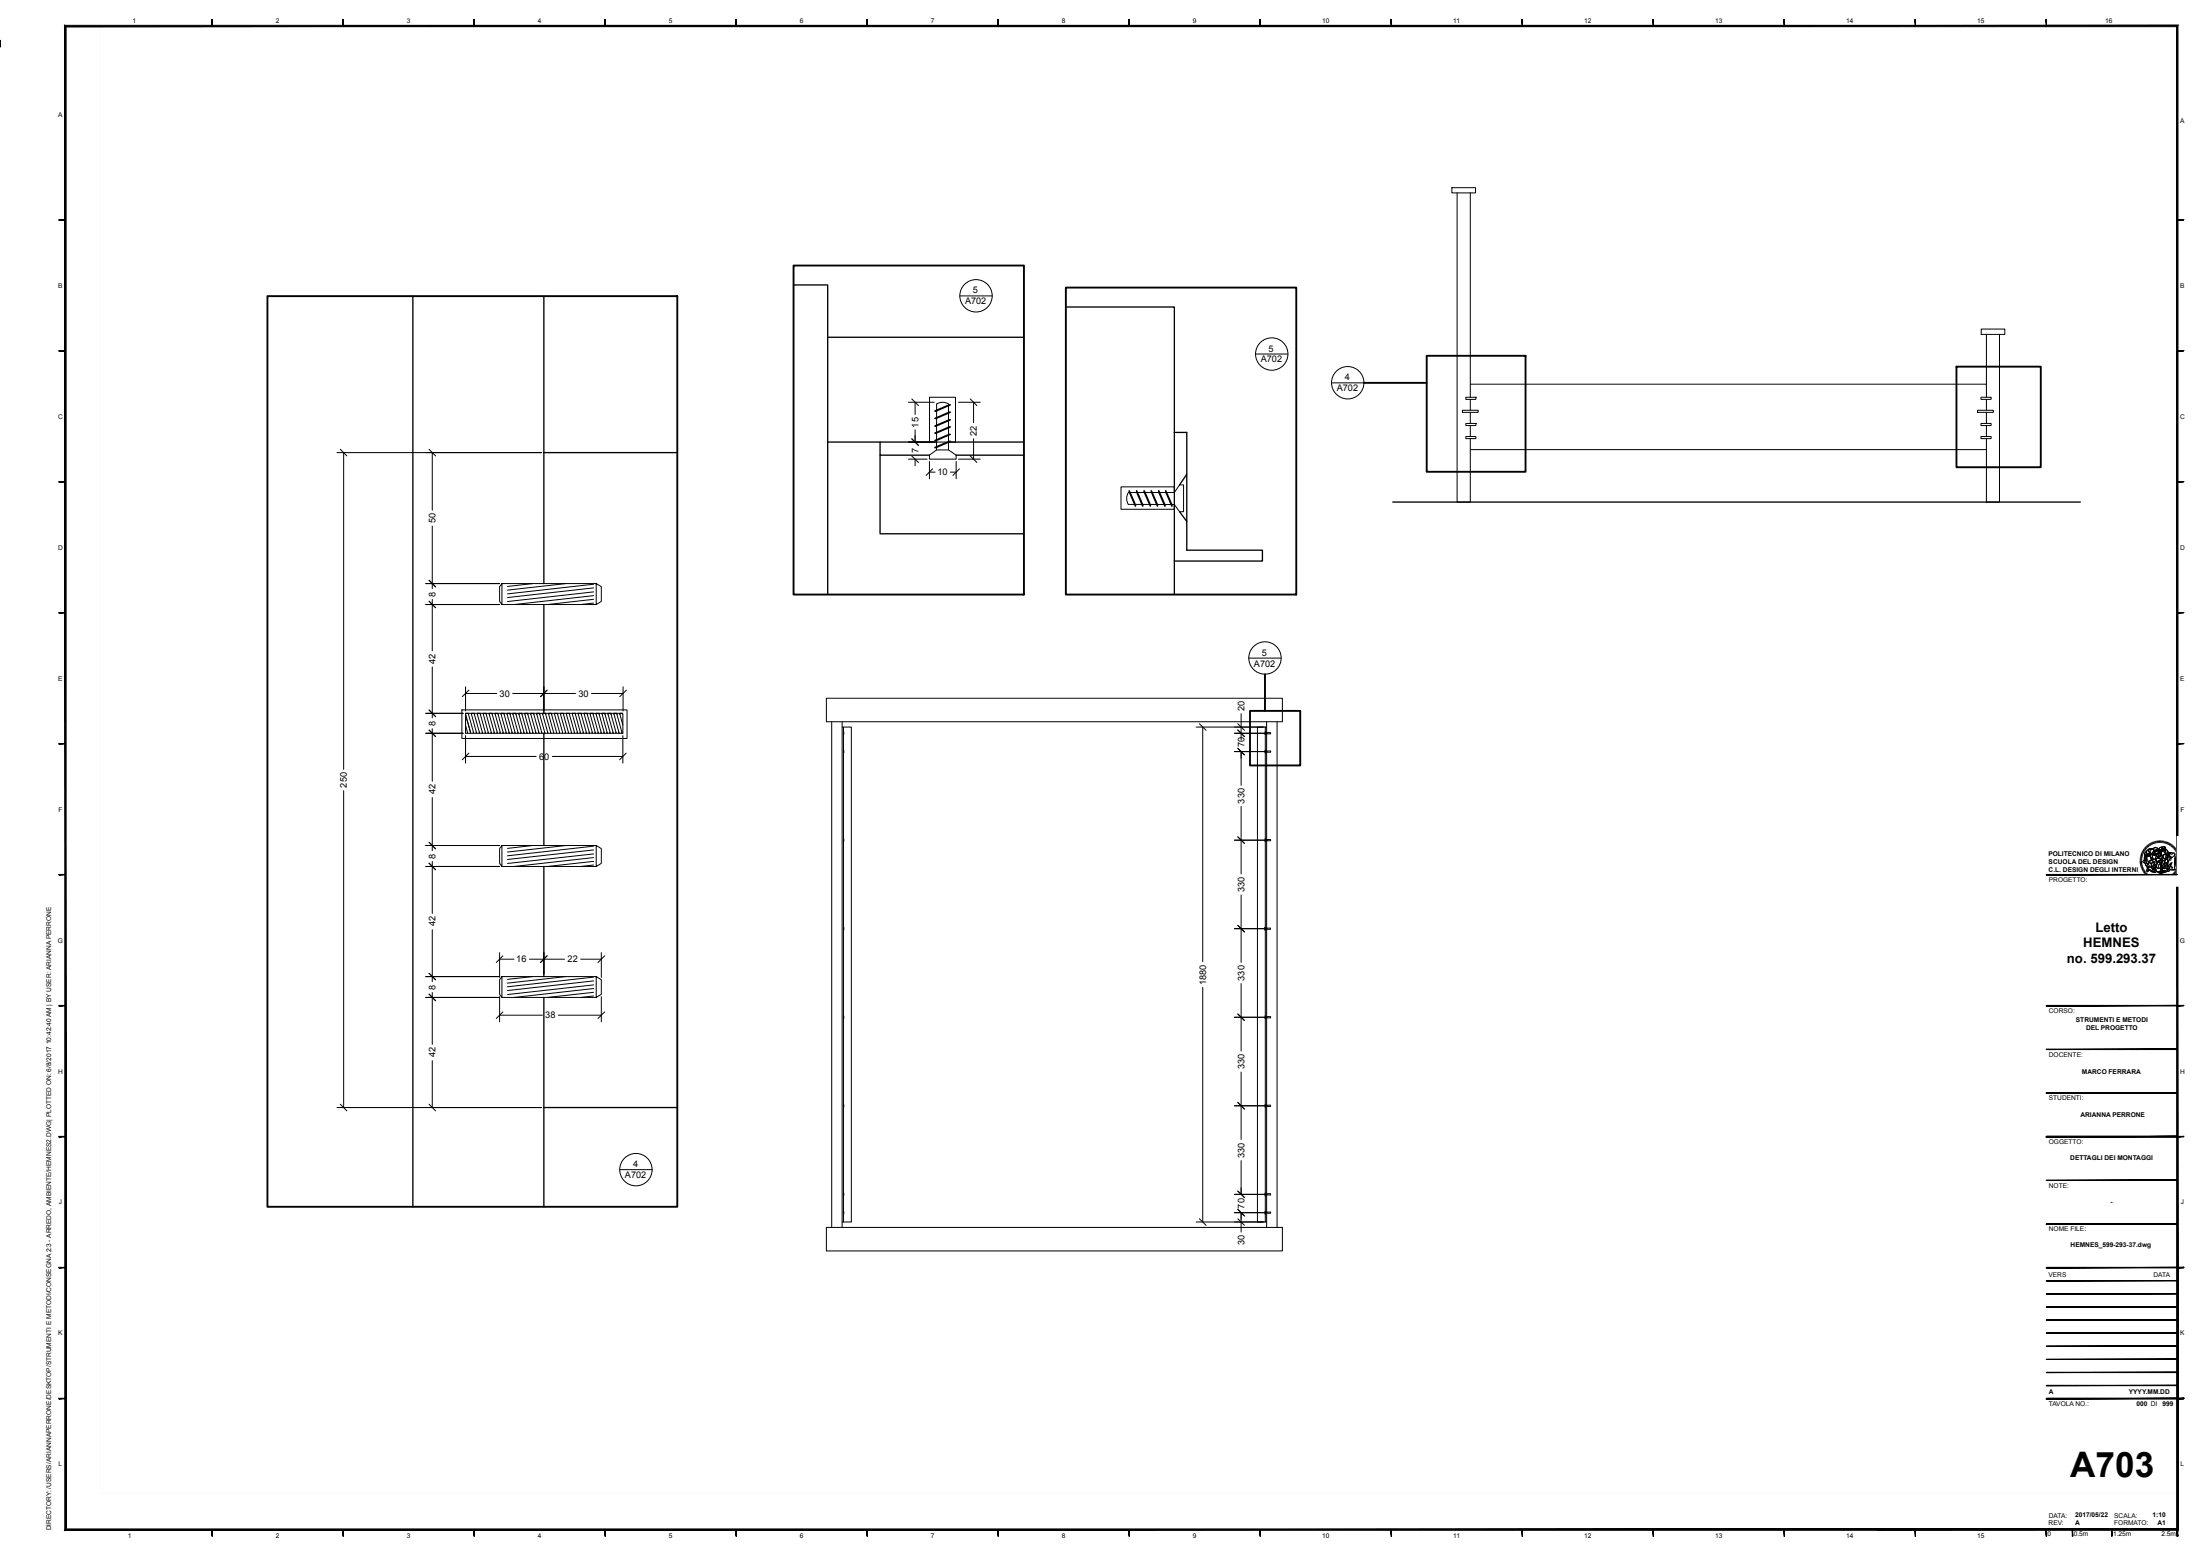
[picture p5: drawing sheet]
<svg xmlns="http://www.w3.org/2000/svg" width="840mm" height="594mm" viewBox="0 0 840 594" stroke-linecap="round" stroke-linejoin="round" font-family="sans-serif">
<g fill="none" stroke="#000" stroke-width=".38">
<path d="M554.1 71.6h9v2h-9zM556.1 73.6v118.1h5v-24.3M561.1 73.6v78.1M366.3 113h12.4M479.2 135.1h12.3M756.1 125.6h9v2.1h-9zM758.1 127.7v24M763.1 127.7v64h-5v-24.3M346.7 153.6h9.9M348 152.3l2.5 2.5M349.2 153.6v4.6M354.8 151.7h9.9v17.1h-9.9z"/>
<path d="M356.7 156.8l6-2.3-5.5 2.5h-.5zM356.7 159.7l6-2.4v.2l-5.5 2.3zM357.5 154.2l1.9-.6 1.3 .1 1.3 .5v17.6M357.5 154.2l-.1 17.6M365.8 153.6h8.3M370.3 152.3l2.5 2.5M371.6 153.6v7.8M508.2 146.2h12.3M558.1 156.6h6v.8h-6zM559.4 151.7h3.7l.2 .6-3.8 .2zM561.1 152.5v4.1M561.1 157.4v4.2"/>
<path d="M561.1 146.7h197M563.1 151.7h.1M754.7 156.6h6v.8h-6zM756 151.7h3.7l.2 .6-3.8 .2zM758.1 152.5v4.1M758.1 157.4v4.2M759.7 151.7h.1M128.6 172.8h78.1M129.9 171.5l2.5 2.6M131.1 172.8v120.9M163.7 171.5l2.5 2.6M165 172.8v22"/>
<path d="M346.7 175.3h7.1M346.7 168.8h9.9M348 174.1l2.5 2.5M348 167.5l2.5 2.5M349.2 164.1v4.7M349.2 175.3v2.5M354.7 173.8l2.7-2h4.6l2.9 2v1.5h-10.2zM354.7 176.2v6.6M355.9 179l-2.5 2.5M356.7 162.5l6-2.3-5.5 2.6h-.5zM356.7 165.3l6-2.4v.2l-5.5 2.4zM356.7 168.1l6-2.3-5.5 2.5h-.5z"/>
<path d="M356.7 170.8l6-2.4-5.5 2.6h-.5zM364.9 176.2v6.6M365.8 175.3h8.3M366.2 179l-2.5 2.5M370.3 174.1l2.5 2.5M371.6 167.5v7.8M559.5 166.6h3.6l.2 .7-3.8 .1zM559.5 161.6h3.6l.2 .7-3.8 .2zM561.1 162.5v4.1M561.1 171.6h197M563.1 161.6h.1M756.1 166.6h3.6l.2 .7-3.8 .1z"/>
<path d="M756.1 161.6h3.6l.2 .7-3.8 .2zM758.1 162.5v4.1M759.7 166.6h.1M759.7 161.6h.1M354.7 180.2h2.2M362.8 180.2h2.1M427.8 185.9h20.4v8.5h-20.4zM430.9 187.3l2.6 6h-.3zM433.7 187.3h.2l2.3 6h-.2zM436.6 187.3h.2l2.3 6zM439.3 187.3l2.6 6h-.2zM442.1 187.3h.2l2.4 6h-.2z"/>
<path d="M444.8 187.3l2.6 6h-.2zM448.2 188l-17.6 .1-.5 1.2-.1 1.3 .6 2h17.6M450.2 185.1h1.5v10.2h-1.5l-2-2.7v-4.6zM165 200.9v23.8M162.5 230.8h28.2M162.5 222.8h28.2M163.7 221.5l2.5 2.5M163.7 229.5l2.5 2.5M165 228.8v19.6M191.6 222.8l-.9 1.2v5.6l.9 1.2v-8h35.9l2 1.2v5.6l-2 1.2v-8M191.6 230.8h35.9M203.3 222.8l-9.6 1.1"/>
<path d="M216 222.8l-22.3 2.5M226.5 223l-32.8 3.7M226.5 224.4l-32.8 3.7M226.5 226l-32.8 3.6M226.5 227.4l-30.2 3.4M226.5 228.8l-17.5 2M226.5 230.2l-4.8 .6M227.5 222.9h.2M165 254.6v19.4M476.6 251.2h12.3M162.5 272.3h14.3M162.5 279.9h14.3"/>
<path d="M163.7 271l2.5 2.6M163.7 278.7l2.5 2.5M165 278.2v20.1M176.3 271h63v10.9h-63zM177.7 272.3v7.6h.7v-.4M177.7 276.9l.8 3h1v-.4M177.7 272.3h1h-1M177.7 272.8l2 7.1h.9v-.4M177.7 262.2v9.2M177.7 264.7h11.9M178.7 272.3l2.1 7.6h1v-.4M178.8 272.8v-.5h1l2.1 7.6h1v-.4"/>
<path d="M178.9 263.5l-2.5 2.5M180 272.3h.9h-.9M180 272.3v.5M180.9 272.3l2.1 7.6h1.1v-.4M181.1 272.8v-.5h1l2.1 7.6h1v-.4M182.2 272.3h1h-1M182.2 272.3v.5M183.2 272.3l2.1 7.6h1v-.4M183.3 272.8v-.5h1.1l2 7.6h1.1v-.4M184.5 272.3h1h-1M184.5 272.3v.5M185.5 272.3l2.1 7.6h1v-.4"/>
<path d="M185.6 272.8v-.5h1l2.1 7.6h1v-.4M186.7 272.3h1h-1M186.7 272.3v.5M187.7 272.3l2.2 7.6h.9v-.4M187.9 272.8v-.5h1l2.1 7.6h1v-.4M189 272.3h1h-1M189 272.3v.5M190 272.3l2.1 7.6h1v-.4M190.2 272.8v-.5h.9l2.2 7.6h1v-.4M191.3 272.3h1h-1M191.3 272.3v.5M192.3 272.3l2.1 7.6h1v-.4"/>
<path d="M192.4 272.8v-.5h1l2.1 7.6h1v-.4M193.5 272.3h1.1h-1.1M193.5 272.3v.5M194.6 272.3l2 7.6h1.1v-.4M194.7 272.8v-.5h1l2.1 7.6h1v-.4M195.7 264.7h23.9M195.8 272.3h1h-1M195.8 272.3v.5M196.8 272.3l2.1 7.6h1v-.4M196.9 272.8v-.5h1.1l2.1 7.6h.9v-.4M198.1 272.3h1h-1M198.1 272.3v.5"/>
<path d="M199.1 272.3l2.1 7.6h1v-.4M199.2 272.8v-.5h1l2.1 7.6h1v-.4M200.4 272.3h.9h-.9M200.4 272.3v.5M201.3 272.3l2.2 7.6h1v-.4M201.5 272.8v-.5h1l2.1 7.6h1v-.4M202.6 272.3h1h-1M202.6 272.3v.5M203.6 272.3l2.1 7.6h1v-.4M203.8 272.8v-.5h1l2 7.6h1.1v-.4M204.9 272.3h1h-1M204.9 272.3v.5"/>
<path d="M205.9 272.3l2.1 7.6h1v-.4M206 272.8v-.5h1l2.1 7.6h1v-.4M207.1 272.3h1.1h-1.1M207.1 272.3v.5M207.6 262.2v9.2M208.2 272.3l2.1 7.6h.9v-.4M208.3 272.8v-.5h1l2.1 7.6h1v-.4M208.8 263.5l-2.5 2.5M209.4 272.3h1h-1M209.4 272.3v.5M210.4 272.3l2.1 7.6h1v-.4M210.6 272.8v-.5h.9l2.2 7.6h1v-.4"/>
<path d="M211.7 272.3h1h-1M211.7 272.3v.5M212.7 272.3l2.1 7.6h1v-.4M212.8 272.8v-.5h1l2.1 7.6h1v-.4M214 272.3h.9h-.9M214 272.3v.5M214.9 272.3l2.1 7.6h1.1v-.4M215.1 272.8v-.5h1l2.1 7.6h1v-.4M216.2 272.3h1h-1M216.2 272.3v.5M217.2 272.3l2.1 7.6h1v-.4M217.3 272.8v-.5h1.1l2.1 7.6h.9v-.4"/>
<path d="M218.5 272.3h1h-1M218.5 272.3v.5M219.5 272.3l2.1 7.6h1v-.4M219.6 272.8v-.5h1l2.1 7.6h1v-.4M220.7 272.3h1h-1M220.7 272.3v.5M221.7 272.3l2.2 7.6h1v-.4M221.9 272.8v-.5h1l2.1 7.6h1v-.4M223 272.3h1h-1M223 272.3v.5M224 272.3l2.1 7.6h1v-.4M224.2 272.8v-.5h.9l2.1 7.6h1.1v-.4"/>
<path d="M225.3 272.3h1h-1M225.3 272.3v.5M225.7 264.7h12.1M226.3 272.3l2.1 7.6h1v-.4M226.4 272.8v-.5h1l2.1 7.6h1v-.4M227.5 272.3h1.1h-1.1M227.5 272.3v.5M228.6 272.3l2.1 7.6h.9v-.4M228.7 272.8v-.5h1l2.1 7.6h1v-.4M229.8 272.3h1h-1M229.8 272.3v.5M230.8 272.3l2.1 7.6h1v-.4"/>
<path d="M230.9 272.8v-.5h1l2.2 7.6h1v-.4M232.1 272.3h1h-1M232.1 272.3v.5M233.1 272.3l2.1 7.6h1v-.4M233.2 272.8v-.5h1l2.1 7.6h1v-.4M234.4 272.3h.9h-.9M234.4 272.3v.5M235.3 272.3l2.1 7.6h.3l-.1-7.6M235.5 272.8v-.5h1l1.2 4.5M236.6 272.3h1h-1M236.6 272.3v.5M237.8 262.2v9.2"/>
<path d="M239.1 263.5l-2.6 2.5M315.4 266.6h174v8.9h-174zM317.4 275.5v193.1M321.4 277.6h.5v188.9h-.5M321.4 275.5v193.1M321.9 277.6h3v188.9h-3M321.9 279.4l.1 1zM456.5 277.6h26M457.8 276.3l2.5 2.5M459 277.6v89.5M471.1 279.9h12.5M472.4 278.7l2.5 2.5"/>
<path d="M472.4 276.3l2.5 2.5M473.7 272.5v9.9M482.9 279.4v1M482.9 279.4l.2 .3-.2 .7M482.9 277.6h-3v188.9h3M483.1 279.7h1.7M483.4 277.6h-.5v1.8M483.4 275.5v4.2M484.9 279.7v.5l-1.8-.1M487.4 275.5v193.1M177.7 280.8v10.5M177.7 288.8h26.9"/>
<path d="M178.9 287.5l-2.5 2.5M210.8 288.8h26.9M237.7 280.8v10.5M239 287.5l-2.5 2.5M321.9 286.4l.1 1zM471.1 286.9h12.5M472.4 285.6l2.5 2.6M473.7 286.9v12.9M482.9 286.4v1M482.9 286.4l.2 .3-.2 .7M482.9 280.4v6M482.9 287.4v32.8"/>
<path d="M483.1 286.7h1.8v.4M483.1 287.2h1.7M483.4 280.1v6.6M483.4 287.2v33.3M131.1 301.9v120.9M165 304.5v20.2M472.4 319.5l2.5 2.5M473.7 307.9v25.7M162.5 330.8h28.2M162.5 322.8h28.2M163.7 321.5l2.5 2.5M163.7 329.5l2.5 2.5"/>
<path d="M165 328.9v19.8M191.6 322.8l-.9 1.2v5.6l.9 1.2v-8h35.9l2 1.2v5.6l-2 1.2v-8M191.6 330.8h35.9M203.3 322.8l-9.6 1.1M216 322.8l-22.3 2.5M226.5 323l-32.8 3.7M226.5 324.5l-32.8 3.6M226.5 326l-32.8 3.6M226.5 327.4l-30.2 3.4M226.5 328.8l-17.5 2M226.5 330.2l-4.8 .6M227.7 322.9h-.2"/>
<path d="M321.9 320.2l.1 1zM471.1 320.7h12.5M482.9 320.2v1M482.9 320.2l.2 .3-.2 .7M482.9 321.2v32.9M483.1 320.5l1.8 .2v.3h-1.8M483.4 321v33.3M816.7 327.9h.7M816.7 328.2l.7 .1M816.7 328.6h.7M816.8 327.5l.7 .1M816.9 327.2l.6 .1"/>
<path d="M816.9 326.8l.7 .2M817 326.5l.7 .2M817.1 326.2l.7 .2M817.2 325.8l.7 .3M817.4 325.5l.6 .2M817.4 328.9l-.7 .1M817.4 329.2l-.7 .1M817.5 329.6l-.7 .1M817.5 329.9l-.6 .1M817.5 325.1l.6 .3M817.6 330.2l-.7 .1M817.7 330.5l-.7 .2"/>
<path d="M817.7 324.8l.6 .4M817.8 330.8l-.7 .3M817.9 331.2l-.7 .2M817.9 324.5l.6 .4M818 331.4l-.6 .3M818.1 324.3l.5 .3M818.1 331.7l-.6 .3M818.3 332l-.6 .3M818.3 324l.6 .4M818.4 332.3l-.5 .4M818.6 323.7l.5 .4M818.6 326.2l.7 .1a.8 .8 0 0 0 1.2-.1v.6a1.33 1.33 0 0 1-1.9-.6z"/>
<path d="M818.6 326.2l.1 .5M818.6 332.6l-.6 .4M818.8 323.4l.5 .5M818.8 326.7l-.7 2.5 .3 .3M818.8 332.8l-.5 .4M818.9 325.2l.3-.2a.81 .81 0 0 0 1 1.1l.3 .1-.6 .3-.4-.2a.68 .68 0 0 1-1-.5zM819 326.8h.5l-.3 2.8-.8-.2zM819 326.8l-.6 2.6 .8 .2M819 323.2l.5 .4M819 333.1l-.5 .4M819.2 325l-.5 .5a.45 .45 0 0 0-.3 .6 .45 .45 0 0 0 .5 .3l.4-.1a.8 .8 0 0 0 1.2-.1M819.2 333.4l-.5 .4"/>
<path d="M819.3 330.3l.6 .7 1.2-.1M819.3 322.9l.4 .5M819.4 324.7l.6-.5 1.3-.2a.8 .8 0 0 0-1.1 .3 .8 .8 0 0 0 .2 1.1l.1 .7a.92 .92 0 0 1-1.1-.3 .92 .92 0 0 1 0-1.1zM819.4 330.7a3.6 3.6 0 0 0 2.7 2.1h.1M819.4 326.9l1.2-.1 .5 .8 .1 .8-.7 .3a.54 .54 0 0 0-.5 .2 .54 .54 0 0 0 0 .6l-.2 .3-.6-.6zM819.4 330.7l.7 .3 1-.1 .3 1 .3-.2 .2 .3-.1-.5 .3 .4-.2-.5 .5 .2a.94 .94 0 0 1-.5-1.4l.3 .1a1.58 1.58 0 0 1-.1 2.3l-.6-.1a2.56 2.56 0 0 1-2.1-1.8zM819.4 333.6l-.4 .5M819.5 326.8l-.2 2.8M819.6 331.4l2.1 1.2 .8-.1 .2-.5a.64 .64 0 0 1 .1 .9 .64 .64 0 0 1-.9 0l-1.1-.4a.51 .51 0 0 0-.5-.4 .51 .51 0 0 0-.6 .4l-.2 .3-.2-.5zM819.6 331.4l-.3 .9 .2 .5 .3-.2-.1-.3a1.08 1.08 0 0 1 1.5 .5h.2a1.15 1.15 0 0 0 1.6-.1l-.3-.7M819.6 322.7l.4 .5M819.7 333.8l-.5 .5"/>
<path d="M819.8 329.8l-.9-.1v.8a.9 .9 0 0 1 1.6 .1M819.8 322.4l.5 .6M820 334l-.5 .5M820 328.8l1.2-.4 .4 .1 .2-.4 .9 .1a1.07 1.07 0 0 1 .5 1.4 1.07 1.07 0 0 1-1.3 .6l.4-.6a.56 .56 0 0 0-.5-.4 .56 .56 0 0 0-.5 .3l-.2 .4-.7-.7-.4 .1zM820 329.5l.4-.3a.95 .95 0 0 1 .8 .8 .95 .95 0 0 1-.5 1l-1.3-.3-.1-.4 .6-.2zM820.1 322.3l.4 .5M820.2 324.4a.91 .91 0 0 1 1.1-.4 .91 .91 0 0 1 .6 1.1l-.2 .1a2.02 2.02 0 0 0 .5 2.8l-.6 .1v.4l-.4-.1-.6-1.6v-1.4l-.6-.5zM820.2 334.2l-.4 .6M820.3 329.1l.8 .8M820.4 329.2l-.5 .5v.4M820.4 322.1l.4 .5M820.5 334.4l-.4 .6"/>
<path d="M820.6 326.8l-1.6-.1a.85 .85 0 0 0-.7 1.3l-.5 .9 .2 .3M820.8 327.1l.2 1.4M820.8 321.9l.3 .6M820.8 334.6l-.4 .5M821 324.4a2.94 2.94 0 0 0-.1 2.9l.4 1.3 .9-.6a2.22 2.22 0 0 1-.2-3.3 1.42 1.42 0 0 0-1.8-.6 1.42 1.42 0 0 0-.8 1.7l1.1 .4M821 334.8l-.3 .5M821.1 321.7l.3 .6M821.2 328.4l-.7 .3a.4 .4 0 0 0-.5 .2 .4 .4 0 0 0 .1 .5M821.3 324a.8 .8 0 0 0-1.1 .3 .8 .8 0 0 0 .2 1.1h.1M821.3 334.9l-.3 .6M821.4 321.6l.2 .6M821.5 329.2l.7 .2v.4a.91 .91 0 0 0-.7 .9 .91 .91 0 0 0 .8 .8l-.4-.1 .2 .5-.3-.4 .1 .5-.2-.3-.3 .2 .1-.3a1.85 1.85 0 0 1 0-2.4z"/>
<path d="M821.5 329.2l.7 .2v.4a.91 .91 0 0 0-.6 .8 .91 .91 0 0 0 .6 .8l.2 .2-.5-.2 .2 .5-.3-.4 .1 .5-.2-.3-.3 .2 .1-.3a1.85 1.85 0 0 1 0-2.4zM821.5 325.9a.57 .57 0 0 1 1 0l-.3 .1 .1 .5-.5-.1zM821.5 325.4l1-.4-.1 .6-1.2 .5zM821.5 325.9l.3 .5 .5 .1M821.6 335l-.2 .6M821.6 324.1a1.11 1.11 0 0 1 1.1-.5 1.11 1.11 0 0 1 1 .8l-.6-.2-.5 .4-.7-.1M821.7 321.4l.2 .7M821.8 323.8l1.2-.1a.45 .45 0 0 1 .6 .1 .45 .45 0 0 1-.1 .6l-.4-.1a.67 .67 0 0 1-.8 .3 .67 .67 0 0 1-.5-.8zM821.9 335.1l-.3 .7M821.9 324.4l.7 .2 .5-.4 .4 .2-.7 .8-.9-.1zM822.1 321.3l.1 .7M822.2 328a1.13 1.13 0 0 1 .9 .8 1.13 1.13 0 0 1-.3 1.2"/>
<path d="M822.2 335.3l-.2 .6M822.2 325.9h.9l-.3 .6a.41 .41 0 0 1-.5 0 .41 .41 0 0 1-.1-.6zM822.2 330.3l.4 1a.79 .79 0 0 1 0 1 .79 .79 0 0 1-.9 .3M822.3 325.6l.2 .3M822.4 325.4l-1.2 .7M822.4 328.9l-.8 .2M822.4 321.2l.2 .7M822.5 325l-.4 .5M822.5 328.6l.8 .5M822.5 335.3l-.2 .7M822.7 325.9h.4l-.3 .6a.41 .41 0 0 1-.5 0 .41 .41 0 0 1-.1-.6l.5 .1h-.2M822.7 329a.7 .7 0 0 1 .1 1 .7 .7 0 0 1-.9 .2"/>
<path d="M822.7 328.2a.94 .94 0 0 1 .8-.7 .94 .94 0 0 1 .9 .4l.2 .5-1.4 .5 .5 .3 .4-.2a.71 .71 0 0 0 .2-1.2l-1-.2-.7 .6 .4-1.4 1.2 .3 .7-.4-.1-.4 .7 .2v2.1l-.8 .7-.1 .5-.4 .1 .5 .2 .1 .4a1.03 1.03 0 0 1-.6 .9 1.03 1.03 0 0 1-1.1-.2l-.4-.3 .6-1.7M822.7 330.9l.9 .6M822.7 321.1l.2 .7M822.8 327.9l.6-.4 .5 .1 .8 .8-1.6 .6zM822.8 335.4l-.1 .7M822.9 324.9l.1 .1M823 326.8l-.3 .5-.1 .8M823 324.5l.2 .2M823.1 330.2v1M823.1 321.1l.1 .7M823.1 324.6v.1M823.2 328.9l1-.5a.55 .55 0 0 1-.3 .7 .55 .55 0 0 1-.7-.2z"/>
<path d="M823.2 335.5l-.2 .6M823.2 329.7l-.7 1.4M823.3 329v.1M823.4 324.8l.9-.2 .1 .3-.5 .2zM823.4 321l.1 .7M823.5 325.6a.83 .83 0 0 1 1.1 .1 .83 .83 0 0 1 .1 1.1l-.1-.1a.83 .83 0 0 0-.8-1.2v.7a.47 .47 0 0 1 .1 .7 .47 .47 0 0 1-.7 0 .47 .47 0 0 1 .1-.7zM823.5 324.4l-.7 .8-.4-.2-.5 .1M823.5 335.6l-.1 .6M823.6 332.8l1.9-.5 1.2 .2-2 .6zM823.6 332.8l1.1 .3v.3l-1.1-.3zM823.7 325.6a.73 .73 0 0 1 .9 .6 .73 .73 0 0 1-.7 .8zM823.8 321v.7"/>
<path d="M823.8 335.6v.6M823.8 324.6a.38 .38 0 0 1 .6-.3 .38 .38 0 0 1 .1 .6M823.9 329.9l-.3 1.6 1-.2M823.9 329v.1M823.9 324.3a.46 .46 0 0 1 .6 0 .46 .46 0 0 1 .2 .5l-.9-.2zM824 328.7v.1M824 329h.1M824.1 325.8h.1M824.1 325.7l-.2 .2M824.1 321l.1 .6M824.1 335.6v.7M824.2 324.7l-.8 .1 .7 .3 .3-.2-.1-.3v.2"/>
<path d="M824.3 327.1v.7M824.4 328.5l-.4 .6-.7-.1M824.4 325.6l.1 .4M824.4 335.6v.7M824.5 325.8a.44 .44 0 0 0-.7-.3 .44 .44 0 0 0 0 .8l.1 .5a.47 .47 0 0 1-.7 .2 .47 .47 0 0 1 .1-.8v-.3a.78 .78 0 0 1 1.2-.3 .78 .78 0 0 1 .1 1.2l-.1-.3M824.5 321v.6M824.6 326.1l-.2 .1M824.6 325.9l-.1 .6-.6-.1M824.6 326.7l-.7 .3M824.7 333.1l2-.6v.3l-2 .6zM824.7 333.1v.3M824.7 324.8l.2-.1 .1 .4-.3 .8"/>
<path d="M824.7 329.3l.5-.1-.5 1.3v-.4l-.5-.2 .4-.1zM824.7 329.9v.5l.2-.2M824.8 335.6v.7M824.8 326.3l.2-1.2-.4-.6a.58 .58 0 0 1-.5-.8 .58 .58 0 0 1 .8-.3h.3l-.1 1.6 .2-.6a.39 .39 0 0 0 .3 .4 .39 .39 0 0 0 .5-.2v.6a.65 .65 0 0 1 .3 .8 .65 .65 0 0 1-.7 .4l-.2 .1M824.8 324.3l.1 .5M824.9 321l-.1 .7M824.9 329.7l-.1 .2-.1-.2M824.9 327.3l-.1 1.4M824.9 326.6l.5 .2M825 331.4l.2-.1 .1 1.1-.3-.6-.3 .7zM825.1 328.5l-.4 .5v.3M825.1 335.6l.1 .6"/>
<path d="M825.2 329.2l-.5 .1-.1 .5-.4 .1 .5 .2M825.2 327.4l-.5 .9M825.2 323.4l-.8 .1-.3 .7M825.2 321v.7M825.3 323.3a.83 .83 0 0 1 1.1 .2 .83 .83 0 0 1 0 1.1l-.3 .8 .2-1.4a.5 .5 0 0 0-.7-.3 .5 .5 0 0 0-.3 .6l-.2 .7-.1-.8zM825.3 324.4a.39 .39 0 0 0 .3 .4 .39 .39 0 0 0 .5-.2M825.3 323.3a.83 .83 0 0 1 1.1 .2 .83 .83 0 0 1 0 1.1l-.3 .8 .2-1.4a.5 .5 0 0 0-.7-.3 .5 .5 0 0 0-.3 .6l-.2 .7-.1-.9zM825.4 335.5l.1 .7M825.5 326.5a1.44 1.44 0 0 1 2 .2l-.2 .7a1 1 0 0 1-1.4 .5 1 1 0 0 1-.4-1.4zM825.5 323.9l.6-.2 .2 .5-.2 .4a.46 .46 0 0 1-.8 0 .46 .46 0 0 1 .2-.7zM825.5 328.5l.8-.1-1.5 3.6-.1-1.1zM825.5 324.2h.2"/>
<path d="M825.5 328.5l-.9 2.6 .2 .9 .4-.7 .2 1.4-.4-.9-.3 1.1 .1-.9M825.6 324.6l.1 .1M825.6 327.5l-.3 .5 .2 .5 .8-.1 .6-.6M825.6 321l-.1 .7M825.6 324.2v.1M825.7 324.5h.1M825.8 335.5l.1 .6M825.9 321.1l-.1 .7M826 324.3l.2 .1M826 329.5l.8-.1-.5 1.5 .1 .6-.6 .1zM826 324.4h.1M826.1 335.4l.1 .7"/>
<path d="M826.2 325.1l.4 .7M826.3 321.2l-.2 .6M826.3 327.6v.1M826.3 326l1.1-.5h.8l-.7 1zM826.3 328.4l-1.1 2.2v.8M826.4 335.3l.2 .7M826.4 324.2l1.3 1.3-1.3 .2-.2-.3zM826.4 327.6h-.3M826.5 324.2l.9 1M826.5 327.9h-.1M826.6 321.3l-.2 .6M826.7 332.5v.3l-2 .6-1.1-.3v-.3"/>
<path d="M826.7 335.2l.2 .7M826.8 329.4l-.5 1.2 .1 .9-.3 .1a.67 .67 0 0 1-.1-1.2v-.9M826.9 327.6l.4-.1-.1 1.8-1.2 .2zM827 321.4l-.3 .7M827 335.1l.2 .6M827 327.3l-.1 .3M827 326.3l.5 .4M827.1 325.1l.5 .4M827.2 329.3l-1.2 .2M827.2 330.7l.2 .5M827.3 321.5l-.3 .7M827.3 335l.3 .6"/>
<path d="M827.3 327.5v1.2a3.8 3.8 0 0 0-.3 3.3h.1M827.5 330.5l1.1-1-.8 2.6a.37 .37 0 0 1-.3 .5 .37 .37 0 0 1-.4-.5zM827.5 326.5a1.29 1.29 0 0 1 1.9-.9 .54 .54 0 0 1 .6 .4 .54 .54 0 0 1-.2 .7 1.25 1.25 0 0 1-1.1 .7 1.25 1.25 0 0 1-1.2-.7M827.5 326.7a1.53 1.53 0 0 1-1.4 1.2 .8 .8 0 0 1-.6-1.1 .8 .8 0 0 1 1.2-.3l-.2 .6a.48 .48 0 0 0 .6-.2 .48 .48 0 0 0-.2-.6 .89 .89 0 0 0-1-.1 .89 .89 0 0 0-.4 .8M827.6 328.3v.5M827.6 334.8l.3 .6M827.6 321.7l-.3 .6M827.9 334.7l.3 .6M828 321.8l-.4 .6M828 327.4l-.9 .1M828.1 331.7l.5 .3M828.2 334.5l.3 .5"/>
<path d="M828.3 325.8l.2-.3 .9 .1a.51 .51 0 0 1 .6 .3 .51 .51 0 0 1-.1 .6l.4 2.9a2.52 2.52 0 0 0-.1 2.6h-2.5l.9-2.5-1.5 1.4v-.4a4.4 4.4 0 0 1 1.6-3.1l.2-.1a.87 .87 0 0 1-.8-.5 .87 .87 0 0 1 .2-1zM828.3 325.5l-1.1 .1-.9 .5M828.3 322l-.4 .6M828.4 330.4l.9 .9M828.4 334.3l.4 .6M828.5 327.4l-1 1.8-.4 1.7 1.5-1.4 .5-.1M828.5 325.6a.91 .91 0 0 0-.5 1 .91 .91 0 0 0 .9 .7M828.5 322.2l-.3 .6M828.6 329.5l-.8 2.6a.37 .37 0 0 1-.3 .5 .37 .37 0 0 1-.4-.5l.4-1.6M828.7 334.1l.4 .6M828.7 327.4l-.3 1.1M828.8 330.9l.1 .6 .6 .6"/>
<path d="M828.8 322.4l-.3 .5M828.9 333.9l.5 .5M829.1 326l-.3 .3M829.1 322.6l-.4 .6M829.2 333.7l.4 .5M829.4 322.9l-.4 .5M829.4 333.5l.5 .4M829.6 333.2l.5 .5M829.7 323.1l-.5 .5M829.8 333l.6 .4M829.9 327.6v3.3M829.9 326.5l.4 2-.4 2.4 .3 1.1h-2.4"/>
<path d="M829.9 323.3l-.5 .5M830 332.7l.6 .4M830.2 323.6l-.6 .4M830.2 332.5l.6 .3M830.4 323.9l-.5 .4M830.4 332.2l.6 .3M830.5 331.9l.6 .3M830.6 324.2l-.5 .3M830.7 331.6l.6 .3M830.8 324.5l-.6 .3M830.8 331.3l.7 .3M831 331l.6 .2"/>
<path d="M831 324.8l-.6 .3M831 330.7l.7 .2M831.1 330.4l.7 .2M831.2 325.1l-.6 .3M831.2 330.1l.7 .1M831.3 329.8h.6M831.3 329.4l.7 .1M831.3 328.8l.7 .1M831.3 325.4l-.6 .3M831.3 329.1h.7M831.5 325.7l-.7 .3M831.6 326.1l-.6 .2"/>
<path d="M831.7 326.4l-.7 .2M831.8 326.7l-.7 .2M831.9 327.1l-.7 .1M831.9 327.4l-.6 .2M832 327.8l-.7 .1M832 328.5h-.7M832 328.1l-.7 .1M165 354.9v19.8M321.9 354l.1 1zM471.1 354.5h12.4M472.4 353.3l2.5 2.5M473.7 341.7v25.7"/>
<path d="M482.7 354l.3 .3-.2 .7zM482.9 354.9v32.9M483 354.3l1.8 .1v.3l-1.8 .1M483.4 354.8v33.3M162.5 372.8h28.2M163.7 371.5l2.5 2.5M163.7 379.5l2.5 2.5M165 378.9v19.8M190.7 363.7v9.4M190.7 366.2h5.5M191.6 372.8l-.9 1.2v5.6l.9 1.2v-8h35.9l2 1.2v5.6l-2 1.2v-8M191.9 364.9l-2.5 2.5"/>
<path d="M202.1 366.2h13.3M203.3 372.8l-9.6 1.1M207.6 363.7v8.2M208.8 364.9l-2.5 2.5M216 372.8l-22.3 2.5M221.6 366.2h7.9M226.5 373l-32.8 3.7M226.5 374.5l-32.8 3.6M226.5 376l-32.8 3.7M226.5 377.4l-30.2 3.4M226.5 378.8l-17.5 2M227.7 372.9h-.2"/>
<path d="M229.5 363.7v9.4M230.8 364.9l-2.6 2.5M459 376.9v89.6M473.7 375.5v25.7M162.5 380.8h28.2M190.7 380.5v9.6M190.7 387.5h16.3M191.6 380.8h35.9M191.9 386.3l-2.5 2.5M213.1 387.5h16.4M226.5 380.2l-4.8 .6M229.5 380.5v9.6"/>
<path d="M230.8 386.3l-2.6 2.5M321.9 387.8l.1 1.1zM471.1 388.3h12.5M472.4 387.1l2.5 2.5M482.9 387.8v1.1M482.9 387.8l.2 .3-.2 .8M482.9 388.9v32.7M483.1 388.1h1.8v.5M483.1 388.6h1.7M483.4 388.6v33.3M165 404.9v17.9M473.7 409.3v25.7"/>
<path d="M128.6 422.8h78.1M129.9 421.5l2.5 2.6M163.7 421.5l2.5 2.6M321.9 421.6l.1 1zM471.1 422.1h12.5M472.4 420.9l2.5 2.5M482.9 421.6v1M482.9 421.6l.2 .3-.2 .7M482.9 422.6v32.8M483.1 421.9l1.8 .1v.4h-1.8M483.4 422.4v33.3M236.5 446.5h12.4"/>
<path d="M321.9 455.4l.1 1.1zM471.1 456h12.5M472.4 454.7l2.5 2.5M473.7 443.1v12.9M482.9 455.4v1.1M482.9 455.4l.2 .3-.2 .8M482.9 456.5v5.9M483.1 455.7l1.8 .2v.3h-1.8M483.4 456.2v6.5M315.4 468.6h174v8.9h-174zM321.9 462.4l.1 1zM456.5 466.5h26"/>
<path d="M457.8 465.3l2.5 2.5M471.1 462.9h12.5M472.4 461.7l2.5 2.5M472.4 465.3l2.5 2.5M473.7 465.5v-2.6v7.4M482.9 463.4v3.1h.5M482.9 462.4v1M482.9 462.4l.2 .3-.2 .7M483.1 462.7l1.8 .2v.3l-1.8-.1M483.4 463.1v5.5"/>
<circle cx="372.5" cy="112.9" r="6.2"/>
<circle cx="485.4" cy="135.1" r="6.2"/>
<circle cx="514.3" cy="146.1" r="6.2"/>
<circle cx="482.8" cy="251.2" r="6.2"/>
<circle cx="242.7" cy="446.5" r="6.2"/>
</g>
<path d="M102.1 113.1h156.4v347.6h-156.4zM302.9 101.4h87.9v125.6h-87.9zM406.8 109.8h87.9v117.2h-87.9zM544.5 135.8h37.7v44.3h-37.7zM746.7 140h32.1v38.4h-32.1zM520.5 146.2h24M482.8 257.4v14M477.1 271.4h19.1v20.8h-19.1z" fill="none" stroke="#000" stroke-width=".72"/>
<g fill="none" stroke="#000" stroke-width=".51">
<path d="M157.6 113.1v347.6M207.6 113.1v109.7M302.9 108.8h13v118.2M406.8 117.2h41.4v47.9M315.9 128.8h74.9M207.6 172.8h50.9M315.9 168.8h41.5M335.9 168.8v5h18.8M335.9 173.8v30h54.9M362.3 168.8h28.5M364.9 173.8h25.9M448.2 165.1h4.7v44.9h28.9v4.2h-33.6"/>
<path d="M448.2 165.1v22.9M448.2 192.6v34.4M450.2 195.3l2.7 3.7M452.9 181.1l-2.7 4M531.5 191.7h262.5M207.6 230.8v41.5M207.6 279.9v42.9M207.6 330.8v42M207.6 380.8v79.9M207.6 422.8h50.9"/>
</g>
<path d="M38.2 9.9h792.8v560.2h-792.8z" fill="none" stroke="#fbfbfb" stroke-width=".38"/>
<g fill="#000" stroke="#000" stroke-width=".38">
<path d="M0 15.4l.1 2.5zM0 15.4l.1 2.5z"/>
<path d="M24.7 9.7l.5 574v-573.5zM24.7 9.7l.5 574-.5 .5z"/>
<path d="M80.9 7.4l.2 2.5zM80.9 7.4l.2 2.5z"/>
<path d="M130.9 7.4l.2 2.5zM130.9 7.4l.2 2.5z"/>
<path d="M180.9 7.4l.2 2.5zM180.9 7.4l.2 2.5z"/>
<path d="M230.9 7.4l.2 2.5zM230.9 7.4l.2 2.5z"/>
<path d="M280.9 7.4l.2 2.5zM280.9 7.4l.2 2.5z"/>
<path d="M330.9 7.4l.1 2.5zM330.9 7.4l.1 2.5z"/>
<path d="M380.9 7.4l.1 2.5zM380.9 7.4l.1 2.5z"/>
<path d="M430.9 7.4l.1 2.5zM430.9 7.4l.1 2.5z"/>
<path d="M480.9 7.4l.1 2.5zM480.9 7.4l.1 2.5z"/>
<path d="M530.9 7.4l.2 2.5v-2.5zM530.9 7.4l.2 2.5h-.2z"/>
<path d="M580.9 7.4l.2 2.5v-2.5zM580.9 7.4l.2 2.5h-.2z"/>
<path d="M630.9 7.4l.2 2.5v-2.5zM630.9 7.4l.2 2.5h-.2z"/>
<path d="M680.8 7.4l.3 2.5v-2.5zM680.8 7.4l.3 2.5h-.3z"/>
<path d="M730.9 7.4l.2 2.5zM730.9 7.4l.2 2.5z"/>
<path d="M780.9 7.4l.1 2.5zM780.9 7.4l.1 2.5z"/>
<path d="M25.2 10.2h805.5l.5-.5zM24.7 9.7h806.5l-806 .5z"/>
<path d="M22.5 84l2.5-.2zM22.5 83.8h2.5z"/>
<path d="M831 84l2.5-.2zM831 83.8h2.5z"/>
<path d="M22.5 134l2.5-.2zM22.5 133.8h2.5z"/>
<path d="M831 134l2.5-.2zM831 133.8h2.5z"/>
<path d="M22.5 184l2.5-.2zM22.5 183.8h2.5z"/>
<path d="M831 184l2.5-.2zM831 183.8h2.5z"/>
<path d="M22.5 234l2.5-.2zM22.5 233.8h2.5z"/>
<path d="M831 234l2.5-.2zM831 233.8h2.5z"/>
<path d="M22.5 284l2.5-.2zM22.5 283.8h2.5z"/>
<path d="M831 284l2.5-.2zM831 283.8h2.5z"/>
<path d="M22.5 334l2.5-.2zM22.5 333.8h2.5z"/>
<path d="M781 334l50-.2zM781 333.8h50z"/>
<path d="M831 334l2.5-.2zM831 333.8h2.5z"/>
<path d="M22.5 384h2.5v-.2zM22.5 383.8h2.5l-2.5 .2z"/>
<path d="M781 384h50v-.2zM781 383.8h50l-50 .2z"/>
<path d="M831 384h2.5v-.2zM831 383.8h2.5l-2.5 .2z"/>
<path d="M781 417.2h50zM781 417.3l50-.1z"/>
<path d="M781 400.7l50-.2zM781 400.5h50z"/>
<path d="M781 417.3l50-.1zM781 417.2h50z"/>
<path d="M22.5 434h2.5v-.2zM22.5 433.8h2.5l-2.5 .2z"/>
<path d="M781 433.8v.2l50-.2zM781 434l50-.2v.2z"/>
<path d="M781 433.8v.2l50-.2zM781 434l50-.2v.2z"/>
<path d="M781 433.8v.2l50-.2zM781 434l50-.2v.2z"/>
<path d="M781 433.8v.2l50-.2zM781 434l50-.2v.2z"/>
<path d="M831 434h2.5v-.2zM831 433.8h2.5l-2.5 .2z"/>
<path d="M781 450.5h50zM781 450.7l50-.2z"/>
<path d="M781 467.2h50zM781 467.3l50-.1z"/>
<path d="M781 467.2h50zM781 467.3l50-.1z"/>
<path d="M22.5 484h2.5v-.2zM22.5 483.8h2.5l-2.5 .2z"/>
<path d="M781 498.8h50zM781 499l50-.2z"/>
<path d="M781 493.8h50zM781 494l50-.2z"/>
<path d="M781 488.8h50zM781 489l50-.2z"/>
<path d="M781 483.8v.2l50-.2zM781 484l50-.2v.2z"/>
<path d="M831 484h2.5v-.2zM831 483.8h2.5l-2.5 .2z"/>
<path d="M831 484h2.5v-.2zM831 483.8h2.5l-2.5 .2z"/>
<path d="M781 518.9h50zM781 519l50-.1z"/>
<path d="M781 513.9h50zM781 514l50-.1z"/>
<path d="M781 508.9h50zM781 509l50-.1z"/>
<path d="M781 503.9h50zM781 504l50-.1z"/>
<path d="M22.5 534h2.5v-.2zM22.5 533.8h2.5l-2.5 .2z"/>
<path d="M781 533.8v.2l50-.2zM781 534l50-.2v.2z"/>
<path d="M781 533.8v.2l50-.2zM781 534l50-.2v.2z"/>
<path d="M781 528.8h50zM781 529l50-.2z"/>
<path d="M781 523.9h50zM781 524l50-.1z"/>
<path d="M831 534h2.5v-.2zM831 533.8h2.5l-2.5 .2z"/>
<path d="M831 534h2.5v-.2zM831 533.8h2.5l-2.5 .2z"/>
<path d="M831 534h2.5v-.2zM831 533.8h2.5l-2.5 .2z"/>
<path d="M831 534h2.5v-.2zM831 533.8h2.5l-2.5 .2z"/>
<path d="M25.2 583.7l-.5 .5 806-.5zM24.7 584.2l806-.5 .5 .5z"/>
<path d="M80.9 583.9l.2 2.5zM80.9 583.9l.2 2.5z"/>
<path d="M130.9 583.9l.2 2.5zM130.9 583.9l.2 2.5z"/>
<path d="M180.9 583.9l.2 2.5zM180.9 583.9l.2 2.5z"/>
<path d="M230.9 583.9l.2 2.5zM230.9 583.9l.2 2.5z"/>
<path d="M280.9 583.9l.2 2.5zM280.9 583.9l.2 2.5z"/>
<path d="M330.9 583.9l.1 2.5zM330.9 583.9l.1 2.5z"/>
<path d="M380.9 583.9l.1 2.5zM380.9 583.9l.1 2.5z"/>
<path d="M430.9 583.9l.1 2.5zM430.9 583.9l.1 2.5z"/>
<path d="M480.9 583.9l.1 2.5zM480.9 583.9l.1 2.5z"/>
<path d="M530.9 583.9l.2 2.5v-2.5zM530.9 583.9l.2 2.5h-.2z"/>
<path d="M580.9 583.9l.2 2.5v-2.5zM580.9 583.9l.2 2.5h-.2z"/>
<path d="M630.9 583.9l.2 2.5v-2.5zM630.9 583.9l.2 2.5h-.2z"/>
<path d="M680.8 583.9l.3 2.5v-2.5zM680.8 583.9l.3 2.5h-.3z"/>
<path d="M716.4 583.8v.2l60-.2zM716.4 584l60-.2v.2z"/>
<path d="M730.9 583.9l.2 2.5zM730.9 583.9l.2 2.5z"/>
<path d="M780.9 583.9l.1 2.5zM780.9 583.9l.1 2.5z"/>
<path d="M780.9 583.9l.1 2.5zM780.9 583.9l.1 2.5z"/>
<path d="M790.9 583.9l.1 2.5zM790.9 583.9l.1 2.5z"/>
<path d="M805.9 583.9l.1 2.5zM805.9 583.9l.1 2.5z"/>
<path d="M830.7 10.2v573.5l.5 .5zM830.7 10.2l.5-.5v574.5z"/>
<path d="M830.7 583.9l.5 2.5v-2.5zM830.7 583.9l.5 2.5h-.5z"/>
</g>
<g fill="#fff" stroke="#fff" stroke-width=".38">
<path d="M805.9 333.9l30.8 4.3h-30.8z"/>
<path d="M805.9 333.9h25.1l5.7 4.3z"/>
<path d="M831 319.4h5.7l-5.7 14.5z"/>
<path d="M836.7 319.4v18.8l-5.7-4.3z"/>
</g>
<path d="M805.9 333.9h25.1v-14.5h5.7v18.8h-30.8z" fill="none" stroke="#fff" stroke-width=".38"/>
<text font-size="13.4" x="790.1" y="563.7">A703</text>
<g font-size="5">
<text x="799.7" y="355.6">Letto</text>
<text x="795.1" y="361.6">HEMNES</text>
<text x="788.8" y="367.6">no. 599.293.37</text>
</g>
<g font-size="3.5">
<text x="371.3" y="112">5</text>
<text x="368.3" y="116.2">A702</text>
<text x="484.2" y="134.2">5</text>
<text x="481.2" y="138.4">A702</text>
<text x="510.2" y="149.4">A702</text>
<text x="513.2" y="145.2">4</text>
<text x="350.5" y="163.2" transform="rotate(-90 350.5 163.2)">15</text>
<text x="372.8" y="166.3" transform="rotate(-90 372.8 166.3)">22</text>
<text x="350.5" y="173" transform="rotate(-90 350.5 173)">7</text>
<text x="357.8" y="181.5">10</text>
<text x="166.2" y="199.7" transform="rotate(-90 166.2 199.7)">50</text>
<text x="166.2" y="227.7" transform="rotate(-90 166.2 227.7)">8</text>
<text x="481.6" y="250.3">5</text>
<text x="166.2" y="253.4" transform="rotate(-90 166.2 253.4)">42</text>
<text x="478.6" y="254.4">A702</text>
<text x="190.7" y="266">30</text>
<text x="220.7" y="266">30</text>
<text x="474.9" y="271.3" transform="rotate(-90 474.9 271.3)">20</text>
<text x="166.2" y="277.1" transform="rotate(-90 166.2 277.1)">8</text>
<text x="474.9" y="285.3" transform="rotate(-90 474.9 285.3)">70</text>
<text x="205.8" y="290">60</text>
<text x="132.4" y="300.7" transform="rotate(-90 132.4 300.7)">250</text>
<text x="166.2" y="303.3" transform="rotate(-90 166.2 303.3)">42</text>
<text x="474.9" y="306.8" transform="rotate(-90 474.9 306.8)">330</text>
<text x="166.2" y="327.8" transform="rotate(-90 166.2 327.8)">8</text>
<text x="474.9" y="340.6" transform="rotate(-90 474.9 340.6)">330</text>
<text x="166.2" y="353.7" transform="rotate(-90 166.2 353.7)">42</text>
<text x="197" y="367.4">16</text>
<text x="216.6" y="367.4">22</text>
<text x="166.2" y="377.8" transform="rotate(-90 166.2 377.8)">8</text>
<text x="460.3" y="376" transform="rotate(-90 460.3 376)">1880</text>
<text x="474.9" y="374.4" transform="rotate(-90 474.9 374.4)">330</text>
<text x="208.1" y="388.8">38</text>
<text x="166.2" y="403.7" transform="rotate(-90 166.2 403.7)">42</text>
<text x="474.9" y="408.2" transform="rotate(-90 474.9 408.2)">330</text>
<text x="474.9" y="442" transform="rotate(-90 474.9 442)">330</text>
<text x="238.5" y="449.8">A702</text>
<text x="241.6" y="445.6">4</text>
<text x="474.9" y="461.4" transform="rotate(-90 474.9 461.4)">70</text>
<text x="474.9" y="475.3" transform="rotate(-90 474.9 475.3)">30</text>
</g>
<g font-size="2.5">
<text x="50.6" y="8.7">1</text>
<text x="105.3" y="8.7">2</text>
<text x="155.3" y="8.7">3</text>
<text x="205.3" y="8.7">4</text>
<text x="255.3" y="8.7">5</text>
<text x="305.3" y="8.7">6</text>
<text x="355.3" y="8.7">7</text>
<text x="405.3" y="8.7">8</text>
<text x="455.3" y="8.7">9</text>
<text x="504.6" y="8.7">10</text>
<text x="554.7" y="8.7">11</text>
<text x="604.6" y="8.7">12</text>
<text x="654.6" y="8.7">13</text>
<text x="704.6" y="8.7">14</text>
<text x="754.5" y="8.7">15</text>
<text x="803.4" y="8.7">16</text>
<text x="22.2" y="44.9">A</text>
<text x="832.1" y="47.1">A</text>
<text x="22.2" y="109.8">B</text>
<text x="832.1" y="109.8">B</text>
<text x="22.1" y="159.8">C</text>
<text x="832" y="159.8">C</text>
<text x="22.1" y="209.8">D</text>
<text x="832" y="209.8">D</text>
<text x="22.2" y="259.8">E</text>
<text x="832.1" y="259.8">E</text>
<text x="22.3" y="309.8">F</text>
<text x="832.2" y="309.8">F</text>
<text x="781.8" y="326.9">POLITECNICO DI MILANO</text>
<text x="781.9" y="329.9">SCUOLA DEL DESIGN</text>
<text x="781.9" y="332.9">C.L. DESIGN DEGLI INTERNI</text>
<text x="781.9" y="336.7">PROGETTO:</text>
<text x="22.1" y="359.8">G</text>
<text x="832" y="359.8">G</text>
<text x="781.9" y="386.7">CORSO:</text>
<text x="792.3" y="390.1">STRUMENTI E METODI</text>
<text x="796.1" y="393.1">DEL PROGETTO</text>
<text x="781.9" y="403.4">DOCENTE:</text>
<text x="22.1" y="409.8">H</text>
<text x="794.6" y="409.8">MARCO FERRARA</text>
<text x="832" y="409.8">H</text>
<text x="781.9" y="420.1">STUDENTI:</text>
<text x="794" y="426.4">ARIANNA PERRONE</text>
<text x="781.9" y="436.7">OGGETTO:</text>
<text x="790.1" y="442.9">DETTAGLI DEI MONTAGGI</text>
<text x="781.9" y="453.4">NOTE:</text>
<text x="22.4" y="459.8">J</text>
<text x="805.4" y="459.8">-</text>
<text x="832.3" y="459.8">J</text>
<text x="781.9" y="470">NOME FILE:</text>
<text x="790.2" y="476.2">HEMNES_599-293-37.dwg</text>
<text x="781.8" y="487.3">VERS</text>
<text x="821.9" y="487.3">DATA</text>
<text x="22.2" y="509.8">K</text>
<text x="832.1" y="509.8">K</text>
<text x="781.9" y="532.3">A</text>
<text x="812.5" y="532.3">YYYY.MM.DD</text>
<text x="781.9" y="536.8">TAVOLA NO.:</text>
<text x="815.3" y="536.9">000 DI</text>
<text x="825.3" y="536.9">999</text>
<text x="22.4" y="559.8">L</text>
<text x="832.2" y="559.8">L</text>
<text x="781.9" y="579.4">DATA:</text>
<text x="791.9" y="579.3">2017/05/22</text>
<text x="806.9" y="579.3">SCALA:</text>
<text x="821.5" y="579.3">1:10</text>
<text x="19.5" y="584.2" transform="rotate(-90 19.5 584.2)">DIRECTORY: /USERS/ARIANNAPERRONE/DESKTOP/STRUMENTI E METODI/CONSEGNA 2:3 - ARREDO, AMBIENTE/HEMNES2.DWG| PLOTTED ON: 6/8/2017 10:42:40 AM | BY USER: ARIANNA PERRONE</text>
<text x="48.8" y="587.3">1</text>
<text x="105.3" y="587.3">2</text>
<text x="155.3" y="587.3">3</text>
<text x="205.3" y="587.3">4</text>
<text x="255.3" y="587.3">5</text>
<text x="305.3" y="587.3">6</text>
<text x="355.3" y="587.3">7</text>
<text x="405.3" y="587.3">8</text>
<text x="455.3" y="587.3">9</text>
<text x="504.6" y="587.3">10</text>
<text x="554.7" y="587.3">11</text>
<text x="604.6" y="587.3">12</text>
<text x="654.6" y="587.3">13</text>
<text x="704.6" y="587.3">14</text>
<text x="754.5" y="587.3">15</text>
<text x="781.5" y="586.4">0</text>
<text x="781.9" y="582.3">REV:</text>
<text x="791.5" y="586.4">0.5m</text>
<text x="791.9" y="582.3">A</text>
<text x="806.4" y="586.4">1.25m</text>
<text x="806.9" y="582.3">FORMATO:</text>
<text x="823.4" y="582.3">A1</text>
<text x="824.9" y="586.4">2.5m</text>
</g>
</svg>
